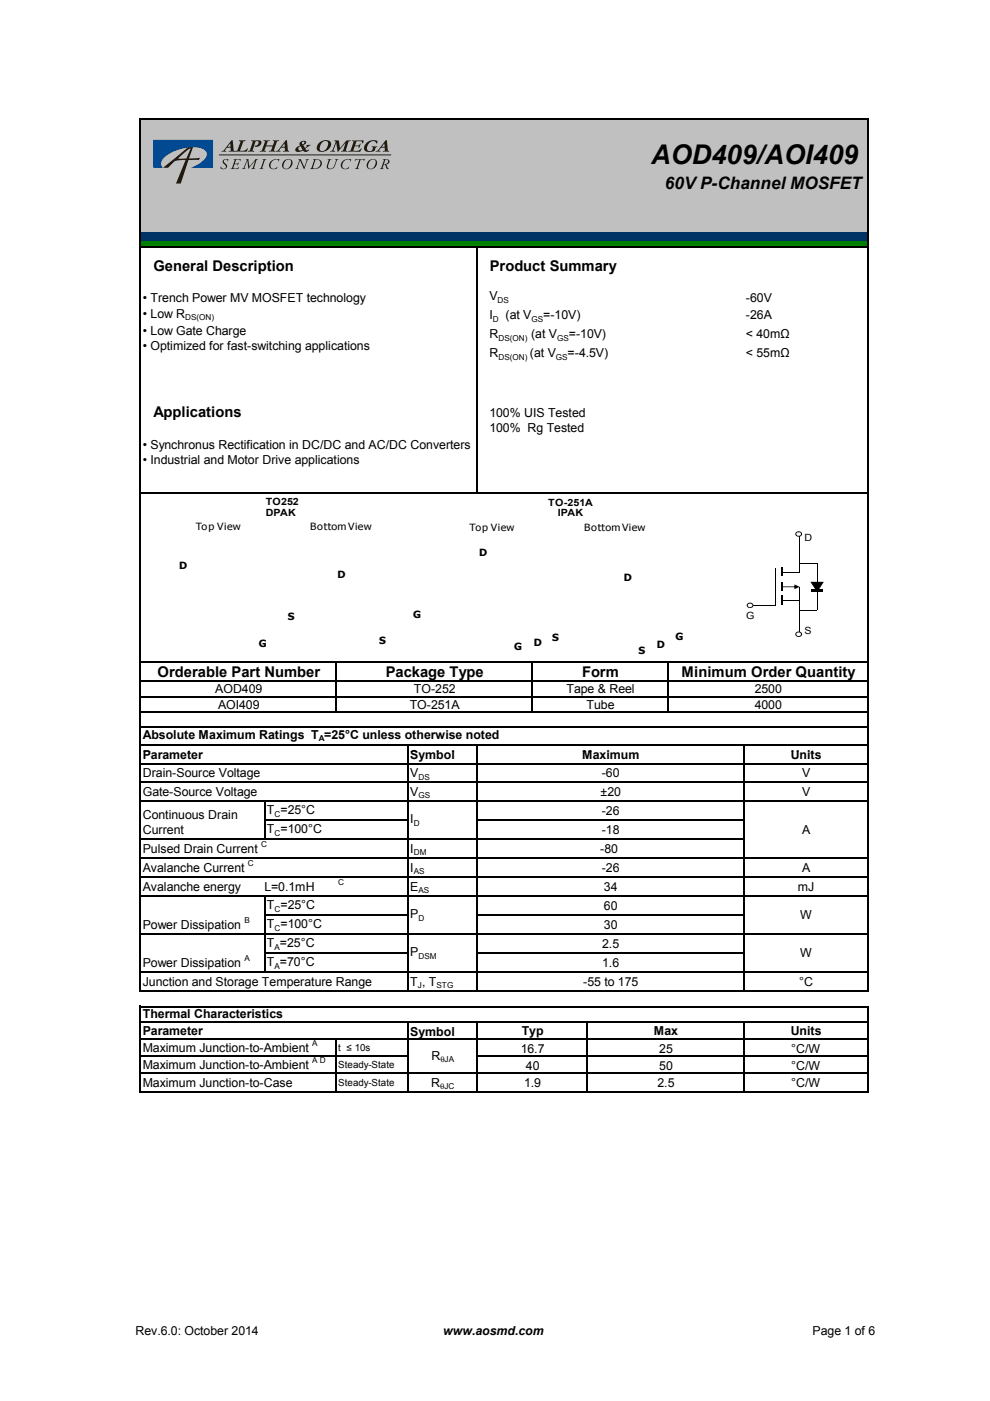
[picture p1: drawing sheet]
<svg xmlns="http://www.w3.org/2000/svg" width="210mm" height="297mm" viewBox="0 0 210 297" stroke-linecap="round" stroke-linejoin="round" font-family="sans-serif">
<path d="M29.9 25.3h154.1v23.9h-154.1z" fill="#c0c0c0"/>
<path d="M29.9 49.1h154.1v2.2h-154.1z" fill="#003365"/>
<path d="M29.9 51.2h154.1v1.2h-154.1z" fill="#008000"/>
<g fill="none" stroke="#000" stroke-width=".25">
<path d="M29.8 25v134.3M29.9 25.1h154.2M184 25.3v134M29.9 52.4h154.2M101.1 52.5v52.2M29.9 104.6h154.2M29.9 140.4h154.2M29.9 144.4h154.2M29.9 147.7h154.2M29.9 151h154.2M29.9 154.2h154.2M29.9 157.9h154.2"/>
<path d="M71.3 140.5v10.6M112.8 140.5v10.6M141.6 140.5v10.6"/>
</g>
<g fill="#000">
<path d="M165.5 120.3h.4v1.9h-.4zM165.5 123.4h.4v1.9h-.4zM86.4 158h.2v1.3h-.2zM101 158h.2v1.3h-.2zM157.5 158h.3v1.3h-.3z"/>
<path d="M165.8 124.3h2.9v.2h-2.9zM168.4 123.9l1.1 .5-1.1 .5z"/>
<path d="M172.1 123.4l1.3 1.9h-.2l1.2-1.9 .1 .2h-2.5zM171.8 123.4h2.9l-1.4 2.2z"/>
</g>
<path d="M165.7 126.2v2.2" fill="none" stroke="#000" stroke-width=".42"/>
<path d="M169.5 113.5v7.9M169.5 119.4h3.8M173.2 119.5v3.9M159.4 128.4h5M164.4 120.4v8M165.8 121.3h3.7M165.8 127.3h3.7M169.5 124.4v10M169.5 129.4h3.8M172 123.5h2.5M173.2 125.4v4" fill="none" stroke="#000" stroke-width=".21"/>
<path d="M172 123.4h2.5l-1.2 2z" fill="#000"/>
<path d="M168.8 113a.59 .59 0 0 1 .8-.2 .59 .59 0 0 1 .3 .7 .59 .59 0 0 1-.8 .2 .59 .59 0 0 1-.3-.7z" fill-rule="evenodd" fill="#fff"/>
<path d="M168.7 113a.7 .7 0 0 1 .9-.3 .7 .7 0 0 1 .3 .9 .72 .72 0 0 1-.8 .2 .72 .72 0 0 1-.4-.7zM169 112.9l-.2 .4 .3 .3h.4l.3-.2v-.3l-.3-.2z" fill="#000"/>
<circle cx="159" cy="128.3" r=".56" fill="#fff"/>
<path d="M158.4 128.1a.7 .7 0 0 1 .9-.3 .7 .7 0 0 1 .3 .9 .71 .71 0 0 1-.8 .2 .71 .71 0 0 1-.4-.8zM158.7 128.1l-.2 .4 .4 .2 .7-.3-.1-.2-.3-.2z" fill="#000"/>
<path d="M168.8 134.2a.59 .59 0 0 1 .8-.2 .59 .59 0 0 1 .3 .7 .59 .59 0 0 1-.8 .2 .59 .59 0 0 1-.3-.7z" fill-rule="evenodd" fill="#fff"/>
<g fill="#000">
<path d="M172 124.9h2.5v.6h-2.5z"/>
<path d="M168.7 134.2a.69 .69 0 0 1 .9-.3 .69 .69 0 0 1 .3 .9 .74 .74 0 0 1-.8 .2 .74 .74 0 0 1-.5-.6zM169 134.2l-.2 .3 .3 .3h.4l.3-.2v-.3l-.3-.2z"/>
</g>
<g fill="#251a05">
<path d="M50.7 29.8h1.4l-.5 .2-.7 1.9a1.51 1.51 0 0 0 1.6-.4h.1a.52 .52 0 0 1-.6 .7h-2.2l.5-.3 .7-1.8-.3-.2z"/>
<path d="M53.3 29.7l1.2 .1a.65 .65 0 0 1 .9 .2 .65 .65 0 0 1-.4 .9 .69 .69 0 0 1-1 .1l.1-.1a.55 .55 0 0 0 .6-.3 .55 .55 0 0 0-.1-.7l-.4 .1-.6 1.8-.1 .2h.4l-.1 .2h-1.3l.5-.3 .3-.8 .3-1-.3-.2z"/>
<path d="M55.9 29.8h1.3l-.4 .2-.3 .8h.9a.68 .68 0 0 0 .7-.8l-.3-.1 .1-.1h1.3l-.5 .4-.7 1.7 .4 .1-.1 .2-1.3-.1a.68 .68 0 0 0 .7-.8l.1-.2-1.4-.1-.3 .9 .3 .1v.2h-1.4l.5-.2 .2-.5 .5-1.5-.4-.1z"/>
<path d="M70.9 29.8h.9l.3 1.6 1-1.2a1.12 1.12 0 0 1 1.3-.4l-.5 .3-.6 1.8 .3 .1v.2h-1.3l.5-.3 .5-1.7-1.6 2h-.2l-.2-1.9-.6 1.5 .3 .2v.2h-1l.5-.3 .6-1.6 .1-.3-.3-.1z"/>
<path d="M74.6 29.8h2.5l-.1 .6h-.2a.69 .69 0 0 0-.6-.6 .69 .69 0 0 0-.7 .5l-.2 .6h.3a.62 .62 0 0 0 .8-.4h.1l-.3 .9h-.2v-.4a.58 .58 0 0 0-.9 .5l-.2 .4a1.5 1.5 0 0 0 1.8-.4v.1a.8 .8 0 0 1-1.2 .6h-1.7v-.2a.42 .42 0 0 0 .6-.3l.6-1.7-.4-.1z"/>
<path d="M77.7 30.3a1.85 1.85 0 0 1 2.4-.3l-.3 .4a.92 .92 0 0 0-.9-.5 .92 .92 0 0 0-.8 .6 .81 .81 0 0 0-.3 .9 .81 .81 0 0 0 .7 .6 .64 .64 0 0 0 .5-.8l-.2-.1v-.1h1.2l-.3 .2a1.2 1.2 0 0 1-1.6 1 .95 .95 0 0 1-1-.7 .95 .95 0 0 1 .5-1.1z"/>
<path d="M47.4 33.9l.6-.2 .5 .1-.2 .4-.2-.3h-.5a.57 .57 0 0 0-.1 .5 .57 .57 0 0 0 .5 .4 .69 .69 0 0 1-.3 1 .69 .69 0 0 1-.9-.3l.1-.2a.49 .49 0 0 0 .6 .5 .49 .49 0 0 0 .2-.8l-.1-.2a.6 .6 0 0 1-.2-.9z"/>
<path d="M49.6 33.7h1.5l-.2 .5a.54 .54 0 0 0-.9-.2l-.2 .6a.65 .65 0 0 0 .9-.1l-.3 .6a.4 .4 0 0 0-.3-.3 .4 .4 0 0 0-.4 .1l-.2 .6a.86 .86 0 0 0 1.2-.1l-.1 .2a.81 .81 0 0 1-.9 .2h-.9l.3-.1 .2-.3 .4-1.4z"/>
<path d="M52.1 33.7h.6l.2 1.6 .9-1.1a.65 .65 0 0 1 .9-.4l-.3 .2-.4 1.3-.1 .4 .2 .1h-.9l.4-.2 .5-1.5-1.4 1.7-.2-1.7-.7 1.5 .3 .2h-.8h.1a2.83 2.83 0 0 0 .9-1.8z"/>
<path d="M55.7 33.7l.8 .1-.3 .2-.5 1.4-.1 .3 .2 .1h-.8l.3-.2 .5-1.4 .1-.3z"/>
<path d="M57.3 34.3a1.82 1.82 0 0 1 2-.5l-.2 .4a.71 .71 0 0 0-.7-.4 .71 .71 0 0 0-.6 .4 .9 .9 0 0 0-.5 .9 .9 .9 0 0 0 .7 .7l.3-.1 .5-.4a.52 .52 0 0 1-.8 .6 .91 .91 0 0 1-.9-.6 .91 .91 0 0 1 .2-1z"/>
<path d="M63.3 33.7h.5l.7 1.7 .5-1.5-.2-.1 .7-.1-.3 .3-.7 1.9-.9-1.9-.5 1.6 .2 .2h-.8l.4-.2 .2-.5 .4-1.2z"/>
<path d="M69.5 33.7l.8 .1-.3 .2-.4 1.5a.8 .8 0 0 0 .8 .2 .8 .8 0 0 0 .5-.7l.3-1.1-.2-.1h.8a1.7 1.7 0 0 0-.8 1.4 .93 .93 0 0 1-.8 .7 .93 .93 0 0 1-.9-.5l.4-1.4z"/>
<path d="M72.5 34.3a1.82 1.82 0 0 1 2-.5l-.2 .4a.71 .71 0 0 0-.7-.4 .71 .71 0 0 0-.6 .4 .9 .9 0 0 0-.5 .9 .9 .9 0 0 0 .7 .7l.3-.1 .5-.4a.52 .52 0 0 1-.8 .6 .91 .91 0 0 1-.9-.6 .91 .91 0 0 1 .2-1z"/>
<path d="M75.4 33.7h2l-.2 .5-.2-.3h-.5l-.6 1.7 .2 .2h-.9l.4-.2 .6-1.7h-.6l-.4 .2z"/>
<path d="M49.1 29.7h.2l.2 1.8a.37 .37 0 0 0 .3 .5v.2h-1.3l.4-.3v-.6h-.8l-.4 .6 .3 .1-.1 .2h-1l.6-.4zM48.8 30.4l-.5 .7h.6z"/>
<path d="M60.6 29.7h.2l.2 1.8a.37 .37 0 0 0 .3 .5v.2h-1.3l.4-.3v-.6h-.8l-.4 .6 .3 .1-.1 .2h-1l.6-.4zM60.3 30.4l-.5 .7h.6z"/>
<path d="M63.7 30.1l.5-.2a.46 .46 0 0 1 .7 .2 .46 .46 0 0 1-.5 .6l-.1 .1 .4 .6 .3-.5a.47 .47 0 0 1 .7-.2h.2l-.1 .1-1.1 .7 .1 .2a.48 .48 0 0 0 .7 0h.1a.78 .78 0 0 1-1.4 .2 1.22 1.22 0 0 1-1.6 0 1.17 1.17 0 0 1 1-1 .52 .52 0 0 1 .1-.8zM63.4 31.2a.44 .44 0 0 0 0 .7 .44 .44 0 0 0 .7-.2l-.4-.7zM64.1 30.1a.26 .26 0 0 0 .1 .5 .26 .26 0 0 0 .3-.3 .25 .25 0 0 0-.1-.3 .25 .25 0 0 0-.3 .1z"/>
<path d="M67.6 30.3a1.72 1.72 0 0 1 2.6-.1 1.76 1.76 0 0 1-1 1.8 1.76 1.76 0 0 1-2-.3 1.35 1.35 0 0 1 .4-1.4zM68.4 30.1a1.33 1.33 0 0 0-.3 1.9 1.36 1.36 0 0 0 1.2-2l-.5-.1z"/>
<path d="M81.8 29.7h.2l.2 1.8a.37 .37 0 0 0 .3 .5v.2h-1.4l.5-.3v-.6h-.8l-.4 .6 .3 .1-.1 .2h-1l.5-.4zM81.5 30.4l-.6 .7h.6z"/>
<path d="M60.1 34.2a.99 .99 0 0 1 1.2-.5 .99 .99 0 0 1 .7 1.1 1.19 1.19 0 0 1-.9 1 1.19 1.19 0 0 1-1.3-.4v-.6zM60.5 34.2l-.3 .6a.71 .71 0 0 0 .2 .9 1.16 1.16 0 0 0 1.1-.6 1.16 1.16 0 0 0-.1-1.3h-.4z"/>
<path d="M66.4 33.8a1.41 1.41 0 0 1 1.9 .8 1.79 1.79 0 0 1-2.4 1.2h-.2l.3-.2 .6-1.5v-.2zM66.9 33.9l-.6 1.7a1.05 1.05 0 0 0 1.4-.3 1.05 1.05 0 0 0-.2-1.4z"/>
<path d="M78 34.2a.99 .99 0 0 1 1.2-.5 .99 .99 0 0 1 .7 1.1 1.19 1.19 0 0 1-.9 1 1.19 1.19 0 0 1-1.2-.4v-.6zM78.4 34.2l-.3 .6a.71 .71 0 0 0 .2 .9 1.16 1.16 0 0 0 1.2-.6 1.16 1.16 0 0 0-.2-1.3h-.4z"/>
<path d="M81.2 33.8a1.06 1.06 0 0 1 1.4 .5l-.1 .2-.6 .3 .3 .8 .3 .2h-.5l-.4-.9-.3 .1-.2 .6 .2 .2h-.8l.3-.2 .5-1.4 .1-.3zM81.7 33.9l-.3 .8a.51 .51 0 0 0 .7-.1 .51 .51 0 0 0 0-.7z"/>
<path d="M34.6 35.6h1a3.3 3.3 0 0 1 2.5-1.6l1.3-.1-2.1 5h1l1.7-5h2.2l.2-.5-2.3 .2 .9-2.5-1.3 .2zM37.8 33.5l2-1.7 .6-.3-.9 2.1-1.4 .1z"/>
</g>
<path d="M46.4 32.8h36.5" fill="none" stroke="#251a05" stroke-width=".21"/>
<path d="M32.5 29.7h12.7v5.9h-4.8a4.9 4.9 0 0 0 3.5-2.9 1.43 1.43 0 0 0-1.3-1.3 9.4 9.4 0 0 0-8 2.3 1.3 1.3 0 0 0 0 1.9h-2.1z" fill="#014990"/>
<g fill="none" stroke="#000" stroke-width=".25">
<path d="M29.8 159.3v51M86.5 159.3v51M101.1 159.3v51M157.6 159.3v51M184 159.3v51M29.9 161.9h154.2M29.9 165.9h154.2M29.9 169.9h154.2M29.9 178h127.9M56.1 170.1v8M56.2 173.9h30.4M101.2 173.9h56.6"/>
<path d="M29.9 182h154.2M29.9 186h154.2M29.9 190h154.2M29.9 198.1h154.2M56.1 190.2v16M56.2 194.1h30.4M101.2 194.1h56.6M29.8 213.3v18.4M29.9 206.1h154.2M29.9 210.1h154.2M29.9 213.4h154.2M29.9 216.7h154.2"/>
<path d="M56.2 202.1h30.4M86.5 216.8v14.9M101.1 216.8v14.9M101.2 202.1h56.6M124.5 216.8v14.9M157.6 216.8v14.9M184 213.5v18.2M29.9 223.9h56.7M29.9 220.3h154.2M29.9 227.6h154.2M29.9 231.6h154.2M71.3 220.4v11.3"/>
<path d="M101.2 223.9h82.9"/>
</g>
<text font-size="5.8" x="138" y="34.7">AOD409/AOI409</text>
<text font-size="3.6" x="141" y="40">60V P-Channel MOSFET</text>
<g font-size="3.1">
<text x="32.5" y="57.4">General Description</text>
<text x="103.8" y="57.4">Product Summary</text>
<text x="32.5" y="88.4">Applications</text>
<text x="33.4" y="143.5">Orderable Part Number</text>
<text x="81.8" y="143.5">Package Type</text>
<text x="123.4" y="143.5">Form</text>
<text x="144.5" y="143.5">Minimum Order Quantity</text>
</g>
<g font-size="2.6">
<text x="30.3" y="64.1">• Trench Power MV MOSFET technology</text>
<text x="103.8" y="63.7">V</text>
<text x="158.2" y="64.1">-60V</text>
<text x="30.3" y="67.4">• Low R</text>
<text x="30.3" y="71">• Low Gate Charge</text>
<text x="103.8" y="67.7">I</text>
<text x="103.8" y="71.7">R</text>
<text x="107.2" y="67.7">(at V</text>
<text x="112.6" y="71.7">(at V</text>
<text x="115.2" y="67.7">=-10V)</text>
<text x="120.6" y="71.7">=-10V)</text>
<text x="158.2" y="71.7">&lt; 40mΩ</text>
<text x="158.2" y="67.7">-26A</text>
<text x="30.3" y="74.3">• Optimized for fast-switching applications</text>
<text x="103.8" y="75.7">R</text>
<text x="112.4" y="75.7">(at V</text>
<text x="120.4" y="75.7">=-4.5V)</text>
<text x="158.2" y="75.7">&lt; 55mΩ</text>
<text x="103.8" y="88.4">100% UIS Tested</text>
<text x="30.3" y="95.2">• Synchronus Rectification in DC/DC and AC/DC Converters</text>
<text x="103.8" y="91.7">100% Rg Tested</text>
<text x="30.3" y="98.5">• Industrial and Motor Drive applications</text>
<text x="45.6" y="147">AOD409</text>
<text x="87.8" y="147">TO-252</text>
<text x="120.1" y="147">Tape &amp; Reel</text>
<text x="160" y="147">2500</text>
<text x="46.2" y="150.2">AOI409</text>
<text x="86.9" y="150.2">TO-251A</text>
<text x="124.4" y="150.2">Tube</text>
<text x="160" y="150.2">4000</text>
<text x="30.3" y="156.6">Absolute Maximum Ratings T =25°C unless otherwise noted</text>
<text x="30.3" y="161">Parameter</text>
<text x="87" y="161">Symbol</text>
<text x="123.4" y="161">Maximum</text>
<text x="167.6" y="161">Units</text>
<text x="30.3" y="164.8">Drain-Source Voltage</text>
<text x="87" y="164.8">V</text>
<text x="127.6" y="164.8">-60</text>
<text x="170.1" y="164.8">V</text>
<text x="30.3" y="168.8">Gate-Source Voltage</text>
<text x="30.3" y="173.6">Continuous Drain</text>
<text x="56.6" y="172.7">T =25°C</text>
<text x="87" y="168.8">V</text>
<text x="127.3" y="168.8">±20</text>
<text x="127.6" y="172.8">-26</text>
<text x="170.1" y="168.8">V</text>
<text x="30.3" y="176.8">Current</text>
<text x="56.6" y="176.7">T =100°C</text>
<text x="87" y="174.6">I</text>
<text x="127.6" y="176.8">-18</text>
<text x="170.1" y="176.8">A</text>
<text x="30.3" y="184.9">Avalanche Current</text>
<text x="30.3" y="180.8">Pulsed Drain Current</text>
<text x="87" y="180.8">I</text>
<text x="87" y="184.9">I</text>
<text x="127.3" y="180.8">-80</text>
<text x="127.6" y="184.9">-26</text>
<text x="170.1" y="184.9">A</text>
<text x="30.3" y="188.9">Avalanche energy</text>
<text x="56" y="188.9">L=0.1mH</text>
<text x="87" y="188.9">E</text>
<text x="128.1" y="188.9">34</text>
<text x="169.2" y="188.9">mJ</text>
<text x="30.3" y="196.9">Power Dissipation</text>
<text x="56.6" y="196.8">T =100°C</text>
<text x="56.6" y="192.8">T =25°C</text>
<text x="87" y="194.7">P</text>
<text x="128.1" y="192.9">60</text>
<text x="128.1" y="196.9">30</text>
<text x="169.6" y="194.9">W</text>
<text x="56.6" y="200.8">T =25°C</text>
<text x="87" y="202.7">P</text>
<text x="127.7" y="201">2.5</text>
<text x="169.6" y="202.9">W</text>
<text x="30.3" y="209">Junction and Storage Temperature Range</text>
<text x="30.3" y="205">Power Dissipation</text>
<text x="56.6" y="204.9">T =70°C</text>
<text x="87" y="209">T , T</text>
<text x="123.7" y="209">-55 to 175</text>
<text x="127.7" y="205">1.6</text>
<text x="169.5" y="209">°C</text>
<text x="30.3" y="215.9">Thermal Characteristics</text>
<text x="30.3" y="219.5">Parameter</text>
<text x="87" y="219.6">Symbol</text>
<text x="110.6" y="219.5">Typ</text>
<text x="138.6" y="219.5">Max</text>
<text x="167.6" y="219.5">Units</text>
<text x="30.3" y="223">Maximum Junction-to-Ambient</text>
<text x="30.3" y="226.7">Maximum Junction-to-Ambient</text>
<text x="91.5" y="224.7">R</text>
<text x="110.4" y="223.2">16.7</text>
<text x="111.5" y="226.9">40</text>
<text x="139.8" y="223.2">25</text>
<text x="139.8" y="226.9">50</text>
<text x="167.8" y="226.9">°C/W</text>
<text x="167.8" y="223.2">°C/W</text>
<text x="30.3" y="230.4">Maximum Junction-to-Case</text>
<text x="91.4" y="230.5">R</text>
<text x="111.1" y="230.5">1.9</text>
<text x="139.4" y="230.5">2.5</text>
<text x="167.8" y="230.5">°C/W</text>
<text x="28.7" y="283">Rev.6.0: October 2014</text>
<text x="94" y="283">www.aosmd.com</text>
<text x="172.3" y="283">Page 1 of 6</text>
</g>
<g font-size="2.1">
<text x="56.3" y="107.1">TO252</text>
<text x="116.2" y="107.2">TO-251A</text>
<text x="41.5" y="112.4">Top View</text>
<text x="56.3" y="109.4">DPAK</text>
<text x="65.8" y="112.4">Bottom View</text>
<text x="99.6" y="112.5">Top View</text>
<text x="118.3" y="109.5">IPAK</text>
<text x="123.9" y="112.5">Bottom View</text>
<text x="101.6" y="118">D</text>
<text x="170.6" y="114.6">D</text>
<text x="38" y="120.6">D</text>
<text x="71.5" y="122.5">D</text>
<text x="132.3" y="123.1">D</text>
<text x="61" y="131.4">S</text>
<text x="87.6" y="131">G</text>
<text x="158.2" y="131.3">G</text>
<text x="54.9" y="137.1">G</text>
<text x="80.4" y="136.5">S</text>
<text x="109" y="137.7">G</text>
<text x="113.2" y="136.9">D</text>
<text x="117.1" y="135.8">S</text>
<text x="139.3" y="137.3">D</text>
<text x="143.2" y="135.6">G</text>
<text x="170.6" y="134.4">S</text>
<text x="135.4" y="138.6">S</text>
<text x="71.7" y="222.9">t ≤ 10s</text>
<text x="71.7" y="226.5">Steady-State</text>
<text x="71.7" y="230.3">Steady-State</text>
</g>
<g font-size="1.7">
<text x="105.5" y="64.2">DS</text>
<text x="39.2" y="67.9">DS(ON)</text>
<text x="104.5" y="68.2">D</text>
<text x="112.7" y="68.2">GS</text>
<text x="105.7" y="72.2">DS(ON)</text>
<text x="105.7" y="76.2">DS(ON)</text>
<text x="117.9" y="76.2">GS</text>
<text x="118.1" y="72.2">GS</text>
<text x="67.6" y="157.1">A</text>
<text x="88.7" y="165.3">DS</text>
<text x="58.2" y="173.2">C</text>
<text x="88.7" y="169.3">GS</text>
<text x="55.4" y="179.5">C</text>
<text x="58.2" y="177.2">C</text>
<text x="87.7" y="175.1">D</text>
<text x="52.6" y="183.6">C</text>
<text x="87.7" y="185.4">AS</text>
<text x="87.7" y="181.4">DM</text>
<text x="71.7" y="187.6">C</text>
<text x="88.7" y="189.4">AS</text>
<text x="51.8" y="195.6">B</text>
<text x="58.2" y="193.3">C</text>
<text x="58.2" y="197.3">C</text>
<text x="88.7" y="195.2">D</text>
<text x="51.8" y="203.7">A</text>
<text x="58.2" y="201.3">A</text>
<text x="88.7" y="203.2">DSM</text>
<text x="58.2" y="205.4">A</text>
<text x="88.6" y="209.5">J</text>
<text x="92.5" y="209.5">STG</text>
<text x="66.2" y="221.7">A</text>
<text x="66.2" y="225.3">A D</text>
<text x="93.4" y="225.2">θJA</text>
<text x="93.3" y="231">θJC</text>
</g>
</svg>
